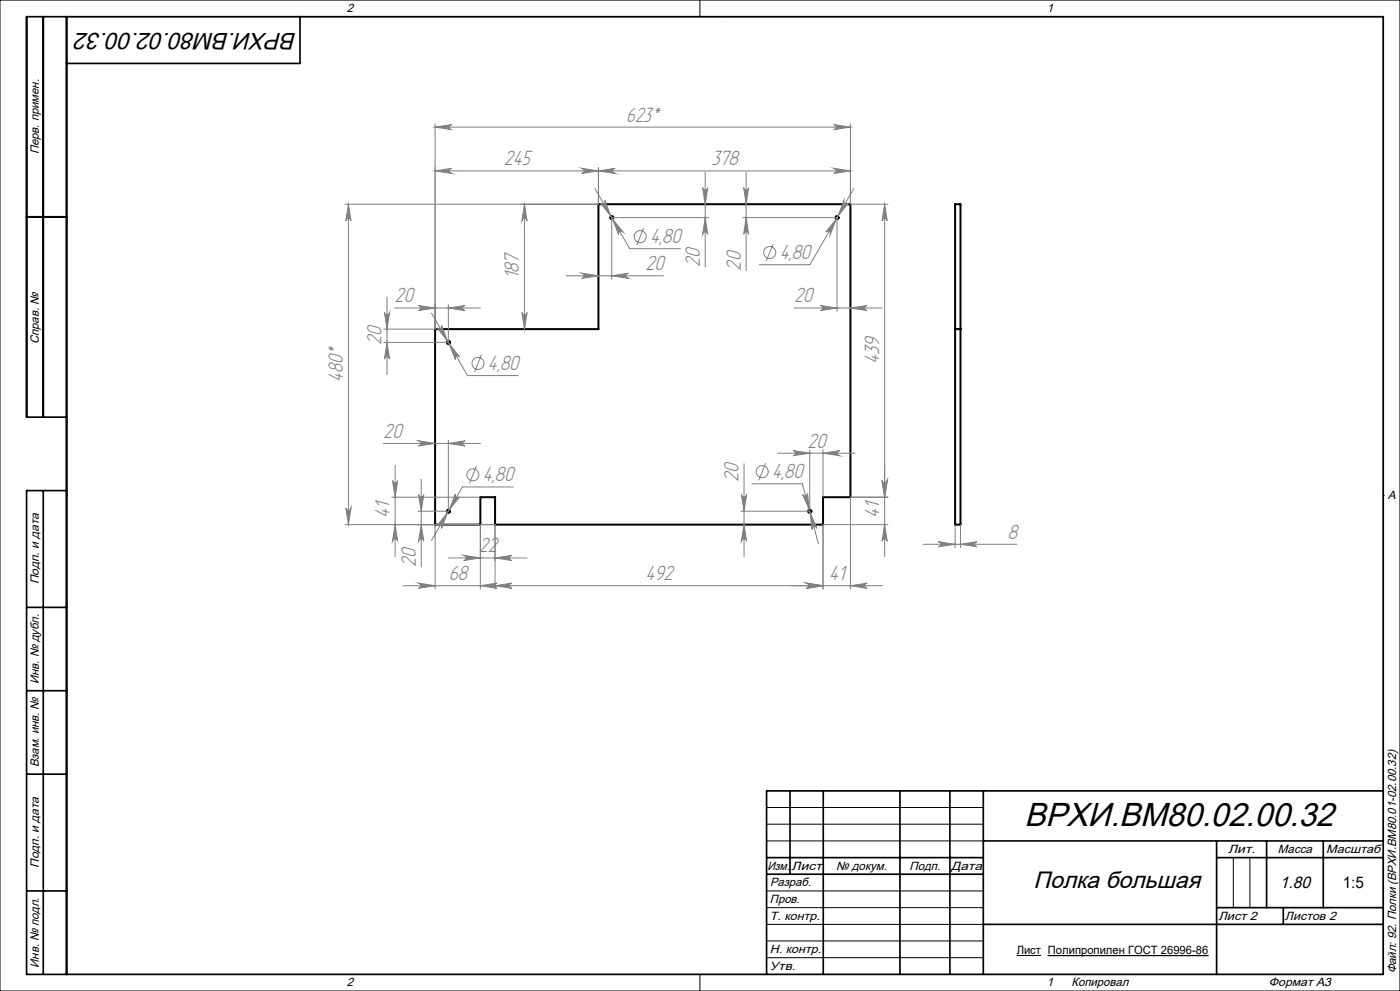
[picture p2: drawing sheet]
<svg xmlns="http://www.w3.org/2000/svg" width="420mm" height="297mm" viewBox="0 0 420 297" stroke-linecap="round" stroke-linejoin="round" font-family="sans-serif">
<g fill="none" stroke="#000" stroke-width=".6">
<path d="M8 65h12M286.5 61.2h1.6v96h-1.6zM130.5 98.6h49v-37.4h75.6v87.8h-8.2v8.2h-98.4v-8.2h-4.4v8.2h-13.6zM286.5 98.6h1.6"/>
<circle cx="183.5" cy="65.2" r=".48"/>
<circle cx="251.1" cy="65.2" r=".48"/>
<circle cx="134.5" cy="102.6" r=".49"/>
<circle cx="134.5" cy="153.2" r=".48"/>
<circle cx="242.9" cy="153.2" r=".49"/>
</g>
<g fill="none" stroke="#808080" stroke-width=".3">
<path d="M130.5 38.1l5-.7a.76 .76 0 0 0-.7 .7 .76 .76 0 0 0 .7 .8zM130.5 37.1v61.5h-15.4M130.5 38.1h124.6M250.1 37.4l5 .7-5 .8a.76 .76 0 0 0 .7-.8 .76 .76 0 0 0-.7-.7zM255.1 37.1v24.1h11.3M130.5 51.2h124.6M130.5 51.2l5-.8a.78 .78 0 0 0-.7 .8 .78 .78 0 0 0 .7 .8zM174.5 50.4l5 .8-5 .8a.78 .78 0 0 0 .7-.8 .78 .78 0 0 0-.7-.8zM178.5 56.5l10.4 18h15.2M179.5 50.2v11M179.5 51.2l5-.8a.78 .78 0 0 0-.7 .8 .78 .78 0 0 0 .7 .8zM210.8 56.2a.78 .78 0 0 0 .8 .7 .78 .78 0 0 0 .7-.7l-.7 5z"/>
<path d="M211.6 51.6v28.4M223.1 56.2a.76 .76 0 0 0 .8 .7 .76 .76 0 0 0 .7-.7l-.8 5zM223.8 51.6v29.5M250.1 50.4l5 .8-5 .8a.78 .78 0 0 0 .7-.8 .78 .78 0 0 0-.7-.8zM256.2 56.5l-13.2 22.8h-15.2M103.5 61.2h76M104.5 61.2v96M104.5 61.2l.8 5a.78 .78 0 0 0-.8-.7 .78 .78 0 0 0-.7 .7zM157.3 61.2v37.4M157.3 61.2l.8 5a.78 .78 0 0 0-.8-.7 .78 .78 0 0 0-.7 .7zM180.1 60.9a.76 .76 0 0 0 1.1 .2 .76 .76 0 0 0 .2-1l1.9 4.7zM183.8 65.6l3.1 4a.78 .78 0 0 0-1-.3 .78 .78 0 0 0-.3 1z"/>
<path d="M193.1 68.3l-2.1 5.2M211.6 65.2l.7 5a.78 .78 0 0 0-.7-.7 .78 .78 0 0 0-.8 .7zM212.5 65.2h-29v18.4M222.8 65.2h28.3v28.1M223.8 65.2l.8 5a.76 .76 0 0 0-.7-.7 .76 .76 0 0 0-.8 .7zM232 73.1l-2.1 5.2M250.9 65.6l-1.8 4.7a.78 .78 0 0 0-.4-1 .78 .78 0 0 0-1 .3zM253.2 60.1a.78 .78 0 0 0 .3 1 .78 .78 0 0 0 1-.2l-3.1 3.9zM265.4 61.2v105.6M265.4 61.2l.8 5a.78 .78 0 0 0-.8-.7 .78 .78 0 0 0-.8 .7zM115.3 93.6a.78 .78 0 0 0 .8 .7 .78 .78 0 0 0 .8-.7l-.8 5zM116.1 89v23.3"/>
<path d="M118.4 92.3h25.7M125.5 91.6l5 .7-5 .8a.76 .76 0 0 0 .7-.8 .76 .76 0 0 0-.7-.7zM129.5 93.9l10.8 18.7h15.2M131.1 98.2a.75 .75 0 0 0 1 .3 .75 .75 0 0 0 .3-1l1.9 4.7zM134.5 92.3l5-.7a.76 .76 0 0 0-.7 .7 .76 .76 0 0 0 .7 .8zM134.5 91.3v11.3h-19.4M156.6 93.6a.78 .78 0 0 0 .7 .7 .78 .78 0 0 0 .8-.7l-.8 5zM169.9 82.7h29.2M174.5 81.9l5 .8-5 .7a.78 .78 0 0 0 .7-.7 .78 .78 0 0 0-.7-.8zM183.5 82.7l5-.8a.78 .78 0 0 0-.7 .8 .78 .78 0 0 0 .7 .7zM238.2 92.3h26.5M246.1 91.6l5 .7-5 .8a.76 .76 0 0 0 .7-.8 .76 .76 0 0 0-.7-.7z"/>
<path d="M255.1 92.3l5-.7a.76 .76 0 0 0-.7 .7 .76 .76 0 0 0 .7 .8zM116.1 102.6l.8 5a.78 .78 0 0 0-.8-.7 .78 .78 0 0 0-.8 .7zM134.8 103l3.1 4a.77 .77 0 0 0-1-.3 .77 .77 0 0 0-.3 1zM144.4 106.3l-2 5.2M115 132.9h29.1M118.5 139.4v27.4M125.5 132.1l5 .8-5 .8a.78 .78 0 0 0 .7-.8 .78 .78 0 0 0-.7-.8zM134.5 131.9v21.3h-9.1M134.5 132.9l5-.8a.78 .78 0 0 0-.7 .8 .78 .78 0 0 0 .7 .8zM142.9 139.7l-2.1 5.2M223.2 139v27.8M229.7 138.8l-2.1 5.1"/>
<path d="M233.3 135.8h23.2M237.9 135l5 .8-5 .8a.78 .78 0 0 0 .8-.8 .78 .78 0 0 0-.8-.8zM242.9 134.8v18.4h-20.7M246.9 134.8v14.2M246.9 135.8l5-.8a.78 .78 0 0 0-.7 .8 .78 .78 0 0 0 .7 .8zM103.5 157.2h45v19.3M103.8 152.2a.78 .78 0 0 0 .7 .7 .78 .78 0 0 0 .8-.7l-.8 5zM117.5 149h26.6M117.8 144a.78 .78 0 0 0 .7 .7 .78 .78 0 0 0 .8-.7l-.8 5zM118.5 157.2l.8 5a.78 .78 0 0 0-.8-.7 .78 .78 0 0 0-.7 .7zM125.6 148.2a.78 .78 0 0 0 .8 .7 .78 .78 0 0 0 .7-.7l-.7 5zM126.4 143.6v26.3"/>
<path d="M126.4 157.2l.7 5a.78 .78 0 0 0-.7-.7 .78 .78 0 0 0-.8 .7zM130.5 157.2v19.3M134.3 153.6l-1.9 4.8a.76 .76 0 0 0-.2-1.1 .76 .76 0 0 0-1.1 .3zM136.6 148.1a.78 .78 0 0 0 .3 1 .78 .78 0 0 0 1-.2l-3.1 3.9zM144.1 157.2v19.3M153.9 145.9h-15.2l-9.2 16.1M222.4 148.2a.78 .78 0 0 0 .8 .7 .78 .78 0 0 0 .8-.7l-.8 5zM223.2 157.2l.8 5a.78 .78 0 0 0-.8-.7 .78 .78 0 0 0-.8 .7zM225.5 145h15.2l4.8 18M240.8 148.1a.77 .77 0 0 0 .9 .5 .77 .77 0 0 0 .6-.9l.5 5zM243 153.7l2.1 4.6a.77 .77 0 0 0-1-.5 .77 .77 0 0 0-.5 .9zM246.9 157.2v19.3"/>
<path d="M246.9 157.2h19.5M264.6 144a.78 .78 0 0 0 .8 .8 .78 .78 0 0 0 .8-.8l-.8 5zM265.4 157.2l.8 5a.78 .78 0 0 0-.8-.7 .78 .78 0 0 0-.8 .7zM266.4 149h-11.3v27.5M286.5 157.2v6.9M288.1 157.2v6.9M120.9 175.5h143.8M125.5 174.8l5 .7-5 .8a.78 .78 0 0 0 .7-.8 .78 .78 0 0 0-.7-.7zM134.5 167.2h23.7M139.1 166.4l5 .8-5 .8a.78 .78 0 0 0 .8-.8 .78 .78 0 0 0-.8-.8zM144.1 175.5l5-.7a.78 .78 0 0 0-.7 .7 .78 .78 0 0 0 .7 .8zM148.5 167.2l5-.8a.78 .78 0 0 0-.7 .8 .78 .78 0 0 0 .7 .8z"/>
<path d="M148.5 175.5l5-.7a.78 .78 0 0 0-.7 .7 .78 .78 0 0 0 .7 .8zM241.9 174.8l5 .7-5 .8a.78 .78 0 0 0 .8-.8 .78 .78 0 0 0-.8-.7zM255.1 175.5l5-.7a.78 .78 0 0 0-.7 .7 .78 .78 0 0 0 .7 .8zM276.9 163.1h28.1M281.5 162.3l5 .8-5 .8a.76 .76 0 0 0 .8-.8 .76 .76 0 0 0-.8-.8zM288.1 163.1l5-.8a.76 .76 0 0 0-.7 .8 .76 .76 0 0 0 .7 .8z"/>
<circle cx="192" cy="70.9" r="1.81"/>
<circle cx="230.9" cy="75.7" r="1.8"/>
<circle cx="143.4" cy="108.9" r="1.81"/>
<circle cx="141.9" cy="142.3" r="1.81"/>
<circle cx="228.7" cy="141.3" r="1.8"/>
</g>
<g fill="none" stroke="#000" stroke-width=".3">
<path d="M0 0h420v297h-420zM20 5h395v287h-395zM210 0v5M217.5 5h.1M20 148.5h.1M415 148.5h.1M230 242h65M230 247h65M230 252h65M370 257v15M375 257v15M230 267h65"/>
<path d="M230 272h65M230 277h65M210 292v5M217.5 292h.1M230 282h65M230 287h65M305 286.4h7.3M314.4 286.4h48.1"/>
</g>
<g fill="none" stroke="#000" stroke-width=".5">
<path d="M13 5v120M20 5v287M90 5v14h-70M8 65h12M20 125h-12v-120h407v287h-407v-145h12M13 147v145M8 182h12M8 207h12M8 232h12M237 237v25M247 237v55M270 237v55"/>
<path d="M285 237v55M295 237v55M415 237h-185v55M230 257h65M295 252h120M365 252v40M365 257h50M380 252v20M397 252v20M8 267h12M230 262h65M295 277h120"/>
<path d="M365 272h50M385 272v5"/>
</g>
<g fill="#808080">
<path d="M148.5 167.2l5-.8a.78 .78 0 0 0-.7 .8 .78 .78 0 0 0 .7 .8zM139.1 166.4l5 .8-5 .8a.78 .78 0 0 0 .8-.8 .78 .78 0 0 0-.8-.8zM255.1 175.5l5-.7a.78 .78 0 0 0-.7 .7 .78 .78 0 0 0 .7 .8zM241.9 174.8l5 .7-5 .8a.78 .78 0 0 0 .8-.8 .78 .78 0 0 0-.8-.7zM134.5 132.9l5-.8a.78 .78 0 0 0-.7 .8 .78 .78 0 0 0 .7 .8zM125.5 132.1l5 .8-5 .8a.78 .78 0 0 0 .7-.8 .78 .78 0 0 0-.7-.8zM174.5 50.4l5 .8-5 .8a.78 .78 0 0 0 .7-.8 .78 .78 0 0 0-.7-.8zM130.5 51.2l5-.8a.78 .78 0 0 0-.7 .8 .78 .78 0 0 0 .7 .8zM250.1 50.4l5 .8-5 .8a.78 .78 0 0 0 .7-.8 .78 .78 0 0 0-.7-.8zM179.5 51.2l5-.8a.78 .78 0 0 0-.7 .8 .78 .78 0 0 0 .7 .8zM246.9 135.8l5-.8a.78 .78 0 0 0-.7 .8 .78 .78 0 0 0 .7 .8zM237.9 135l5 .8-5 .8a.78 .78 0 0 0 .8-.8 .78 .78 0 0 0-.8-.8z"/>
<path d="M125.5 174.8l5 .7-5 .8a.78 .78 0 0 0 .7-.8 .78 .78 0 0 0-.7-.7zM144.1 175.5l5-.7a.78 .78 0 0 0-.7 .7 .78 .78 0 0 0 .7 .8zM130.5 38.1l5-.7a.76 .76 0 0 0-.7 .7 .76 .76 0 0 0 .7 .8zM250.1 37.4l5 .7-5 .8a.76 .76 0 0 0 .7-.8 .76 .76 0 0 0-.7-.7zM134.3 153.6l-3.2 4a.76 .76 0 0 1 1.1-.3 .76 .76 0 0 1 .2 1.1zM136.6 148.1l-1.8 4.7 3.1-3.9a.78 .78 0 0 1-1 .2 .78 .78 0 0 1-.3-1zM125.5 91.6l5 .7-5 .8a.76 .76 0 0 0 .7-.8 .76 .76 0 0 0-.7-.7zM134.5 92.3l5-.7a.76 .76 0 0 0-.7 .7 .76 .76 0 0 0 .7 .8zM131.1 98.2l3.2 4-1.9-4.7a.75 .75 0 0 1-.3 1 .75 .75 0 0 1-1-.3zM134.8 103l1.8 4.7a.77 .77 0 0 1 .3-1 .77 .77 0 0 1 1 .3zM174.5 81.9l5 .8-5 .7a.78 .78 0 0 0 .7-.7 .78 .78 0 0 0-.7-.8zM183.5 82.7l5-.8a.78 .78 0 0 0-.7 .8 .78 .78 0 0 0 .7 .7zM180.1 60.9l3.2 3.9-1.9-4.7a.76 .76 0 0 1-.2 1 .76 .76 0 0 1-1.1-.2zM183.8 65.6l1.8 4.7a.78 .78 0 0 1 .3-1 .78 .78 0 0 1 1 .3zM253.2 60.1l-1.8 4.7 3.1-3.9a.78 .78 0 0 1-1 .2 .78 .78 0 0 1-.3-1zM250.9 65.6l-3.2 4a.78 .78 0 0 1 1-.3 .78 .78 0 0 1 .4 1zM246.1 91.6l5 .7-5 .8a.76 .76 0 0 0 .7-.8 .76 .76 0 0 0-.7-.7zM255.1 92.3l5-.7a.76 .76 0 0 0-.7 .7 .76 .76 0 0 0 .7 .8zM243 153.7l.6 5a.77 .77 0 0 1 .6-.9 .77 .77 0 0 1 .9 .5zM240.8 148.1l2 4.6-.5-5a.77 .77 0 0 1-.6 .9 .77 .77 0 0 1-.9-.5zM281.5 162.3l5 .8-5 .8a.76 .76 0 0 0 .8-.8 .76 .76 0 0 0-.8-.8zM288.1 163.1l5-.8a.76 .76 0 0 0-.7 .8 .76 .76 0 0 0 .7 .8z"/>
<path d="M118.5 157.2l.8 5a.78 .78 0 0 0-.8-.7 .78 .78 0 0 0-.7 .7zM117.8 144a.78 .78 0 0 0 .7 .7 .78 .78 0 0 0 .8-.7l-.8 5zM126.4 157.2l.7 5a.78 .78 0 0 0-.7-.7 .78 .78 0 0 0-.8 .7zM125.6 148.2a.78 .78 0 0 0 .8 .7 .78 .78 0 0 0 .7-.7l-.7 5zM116.1 102.6l.8 5a.78 .78 0 0 0-.8-.7 .78 .78 0 0 0-.8 .7zM115.3 93.6a.78 .78 0 0 0 .8 .7 .78 .78 0 0 0 .8-.7l-.8 5zM211.6 65.2l.7 5a.78 .78 0 0 0-.7-.7 .78 .78 0 0 0-.8 .7zM210.8 56.2a.78 .78 0 0 0 .8 .7 .78 .78 0 0 0 .7-.7l-.7 5zM223.8 65.2l.8 5a.76 .76 0 0 0-.7-.7 .76 .76 0 0 0-.8 .7zM223.1 56.2a.76 .76 0 0 0 .8 .7 .76 .76 0 0 0 .7-.7l-.8 5zM264.6 144a.78 .78 0 0 0 .8 .8 .78 .78 0 0 0 .8-.8l-.8 5zM265.4 61.2l.8 5a.78 .78 0 0 0-.8-.7 .78 .78 0 0 0-.8 .7zM223.2 157.2l.8 5a.78 .78 0 0 0-.8-.7 .78 .78 0 0 0-.8 .7zM222.4 148.2a.78 .78 0 0 0 .8 .7 .78 .78 0 0 0 .8-.7l-.8 5z"/>
<path d="M104.5 61.2l.8 5a.78 .78 0 0 0-.8-.7 .78 .78 0 0 0-.7 .7zM103.8 152.2a.78 .78 0 0 0 .7 .7 .78 .78 0 0 0 .8-.7l-.8 5zM157.3 61.2l.8 5a.78 .78 0 0 0-.8-.7 .78 .78 0 0 0-.7 .7zM156.6 93.6a.78 .78 0 0 0 .7 .7 .78 .78 0 0 0 .8-.7l-.8 5zM264.6 144a.78 .78 0 0 0 .8 .8 .78 .78 0 0 0 .8-.8l-.8 5zM265.4 157.2l.8 5a.78 .78 0 0 0-.8-.7 .78 .78 0 0 0-.8 .7z"/>
<path d="M148.5 175.5l5-.7a.78 .78 0 0 0-.7 .7 .78 .78 0 0 0 .7 .8zM241.9 174.8l5 .7-5 .8a.78 .78 0 0 0 .8-.8 .78 .78 0 0 0-.8-.7z"/>
</g>
<text font-size="10" x="307.3" y="247.6">ВРХИ.ВМ80.02.00.32</text>
<g font-size="7.1">
<text x="89.1" y="9.8" transform="rotate(-180 89.1 9.8)">ВРХИ.ВМ80.02.00.32</text>
<text x="310.1" y="266.1">Полка большая</text>
</g>
<g font-size="6.9" fill="#808080">
<text x="187.8" y="36.4">623*</text>
<text x="151.1" y="49.5">245</text>
<text x="213.4" y="49.5">378</text>
<text x="195.1" y="72.9">4,80</text>
<text x="233.9" y="77.7">4,80</text>
<text x="155.7" y="83.5" transform="rotate(-90 155.7 83.5)">187</text>
<text x="193.7" y="81">20</text>
<text x="209.9" y="80" transform="rotate(-90 209.9 80)">20</text>
<text x="222.2" y="81.1" transform="rotate(-90 222.2 81.1)">20</text>
<text x="118.4" y="90.6">20</text>
<text x="238.3" y="90.6">20</text>
<text x="114.4" y="103.3" transform="rotate(-90 114.4 103.3)">20</text>
<text x="146.4" y="110.9">4,80</text>
<text x="263.7" y="109" transform="rotate(-90 263.7 109)">439</text>
<text x="102.9" y="114.4" transform="rotate(-90 102.9 114.4)">480*</text>
<text x="115" y="131.2">20</text>
<text x="242.2" y="134.1">20</text>
<text x="231.7" y="143.3">4,80</text>
<text x="144.9" y="144.3">4,80</text>
<text x="221.6" y="144.4" transform="rotate(-90 221.6 144.4)">20</text>
<text x="116.9" y="155.4" transform="rotate(-90 116.9 155.4)">41</text>
<text x="263.7" y="155.4" transform="rotate(-90 263.7 155.4)">41</text>
<text x="302.3" y="161.4">8</text>
<text x="143.6" y="165.5">22</text>
<text x="124.7" y="169.9" transform="rotate(-90 124.7 169.9)">20</text>
<text x="134.6" y="173.9">68</text>
<text x="193.7" y="173.9">492</text>
<text x="248.8" y="173.9">41</text>
</g>
<text font-size="5" x="384" y="266">1.80</text>
<text font-size="4.8" x="402.8" y="266">1:5</text>
<g font-size="3.6">
<text x="104" y="3.6">2</text>
<text x="314" y="3.6">1</text>
<text x="11.6" y="46.3" transform="rotate(-90 11.6 46.3)">Перв. примен.</text>
<text x="11.6" y="103.2" transform="rotate(-90 11.6 103.2)">Справ. №</text>
<text x="416.4" y="149.6">A</text>
<text x="11.6" y="175.1" transform="rotate(-90 11.6 175.1)">Подп. и дата</text>
<text x="11.6" y="205" transform="rotate(-90 11.6 205)">Инв. № дубл.</text>
<text x="11.6" y="230" transform="rotate(-90 11.6 230)">Взам. инв. №</text>
<text x="368.4" y="255.6">Лит.</text>
<text x="383.4" y="255.6">Масса</text>
<text x="397.8" y="255.6">Масштаб</text>
<text x="11.6" y="260.1" transform="rotate(-90 11.6 260.1)">Подп. и дата</text>
<text x="230.2" y="260.6">Изм.</text>
<text x="237.5" y="260.6">Лист</text>
<text x="250.9" y="260.6">№ докум.</text>
<text x="272.9" y="260.6">Подп.</text>
<text x="285.4" y="260.6">Дата</text>
<text x="231" y="265.6">Разраб.</text>
<text x="231" y="275.6">Т. контр.</text>
<text x="231" y="270.6">Пров.</text>
<text x="365.5" y="275.6">Лист 2</text>
<text x="385.5" y="275.6">Листов 2</text>
<text x="231" y="285.6">Н. контр.</text>
<text x="11.6" y="290" transform="rotate(-90 11.6 290)">Инв. № подл.</text>
<text x="231" y="290.6">Утв.</text>
<text x="418.9" y="291.8" transform="rotate(-90 418.9 291.8)">Файл: 92. Полки (ВРХИ.ВМ80.01-02.00.32)</text>
<text x="104" y="295.6">2</text>
<text x="314" y="295.6">1</text>
<text x="321.5" y="295.6">Копировал</text>
<text x="380.7" y="295.6">Формат А3</text>
</g>
<text font-size="3.4" x="305" y="286">Лист Полипропилен ГОСТ 26996-86</text>
</svg>
